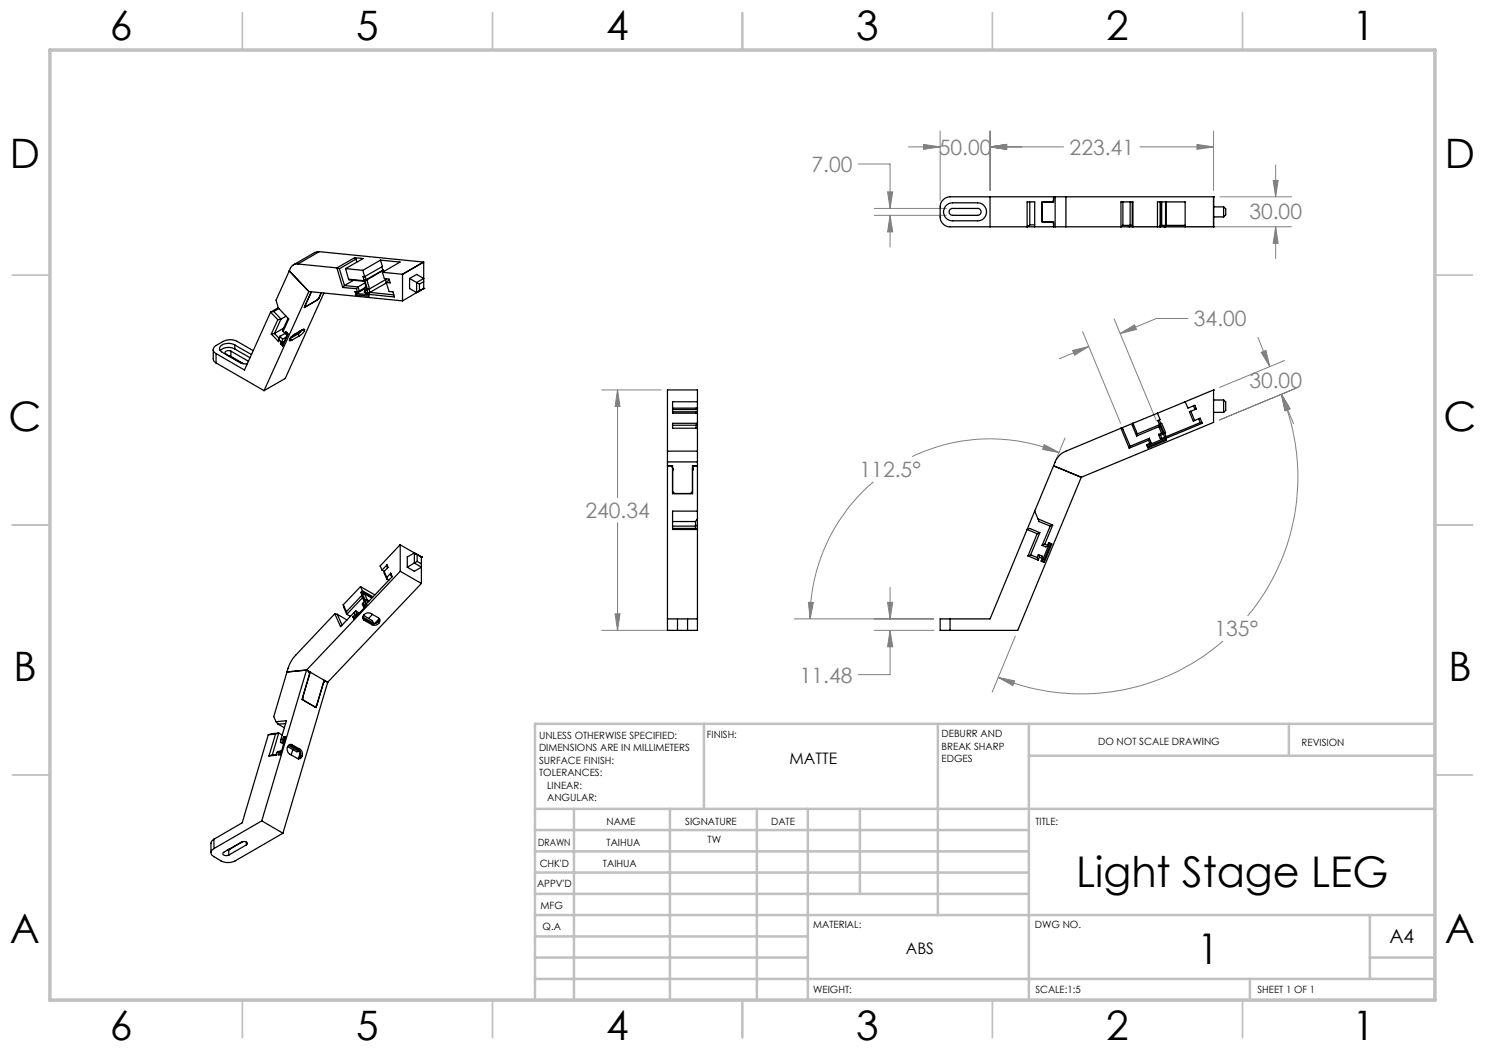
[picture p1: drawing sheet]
<svg xmlns="http://www.w3.org/2000/svg" width="297mm" height="210mm" viewBox="0 0 297 210" stroke-linecap="round" stroke-linejoin="round" font-family="sans-serif">
<g fill="none" stroke="#808080" stroke-width=".2">
<path d="M171.7 32.8h6.3v8.9M177.5 38.4h1l-.5 3.3zM181.7 29.4h6.3M184.7 28.9l3.3 .5-3.3 .5zM188 26.2v13.9M198 29.4l3.3-.5v1zM198 26.2v11.9M198 29.4h14.7M228 29.4h14.7M239.4 28.9l3.3 .5-3.3 .5zM242.7 26.2v11.9M244 39.4h14.3"/>
<path d="M254.6 36.1h1l-.5 3.3zM255.1 33v6.4M174.8 41.7h14.5M174.8 43.1h14.5M178 43.1l.5 3.3h-1zM178 43.1v6.3M225.5 45.4h32.8M255.1 45.4l.5 3.3h-1zM255.1 45.4v6.3M120.3 78h11.9M123.5 78l.5 3.3h-1zM123.5 78v21.5"/>
<path d="M214.5 70.1l3.2-.8-2.8 1.7zM216.5 66.3l7.6 18.4M217.7 69.3l-5.8 2.4M222.8 63.8l8.5 20.4M224 66.7l2.9-1.7 .4 .9zM237.6 63.7h-6.4l-7.2 3M251.6 67.4l2.4 5.9M252.2 70.5l1-.4 .8 3.2zM256.3 78.9l1.7 2.8-.9 .4zM256.3 78.9l1.6 2.9-.9 .4zM256.3 78.9a43.3 43.3 0 0 1-6.8 44.3M256.3 78.9l2.4 5.8"/>
<path d="M256.9 72.1l-13 5.4M259.2 77.6l-15.3 6.4M174.7 96.4a36 36 0 0 0-12.7 27.4M208.8 88.9l3 1.6-3.3-.6zM211.8 90.5a35.9 35.9 0 0 0-29.4 .8M213 87.6l-1.8 4.4M123.5 104.6v21.5M178 117.4v6.4M120.3 126.1h13.9M123 122.8h1l-.5 3.3zM158.9 123.8h27.9M161.7 120.5h1l-.7 3.3z"/>
<path d="M174.8 126.1h12M177.5 120.5h1l-.5 3.3zM178 126.1l.5 3.3h-1zM178 126.1v8.8h-6.3M199.7 135.5l3.2 .7-.3 .9zM203.1 127.2l-4.7 11.2M244.6 128.2a43.4 43.4 0 0 1-44.9 7.3"/>
</g>
<g fill="none" stroke="#c0c0c0" stroke-width=".35">
<path d="M48.5 2.5v7.5M98.5 2.5v7.5M148.5 2.5v7.5M198.5 2.5v7.5M248.5 2.5v7.5M2.5 55h7.5M287 55h7.5M2.5 105h7.5M287 105h7.5M2.5 155h7.5M287 155h7.5M48.5 200v7.5"/>
<path d="M98.5 200v7.5M148.5 200v7.5M198.5 200v7.5M248.5 200v7.5"/>
</g>
<g fill="none" stroke="#c0c0c0" stroke-width=".5">
<path d="M140.8 144.8v17M187.6 144.8v38.2M205.8 144.8v55.2M205.8 151.2h81.2M257.8 144.8v6.4M287 144.8h-180v55.2M107 161.8h180M107 178.8h98.8M107 174.5h98.8M107 170.3h98.8M107 166h98.8M114.8 161.8v38.2"/>
<path d="M134 161.8v38.2M151.4 161.8v38.2M161.6 161.8v38.2M172 161.8v17M107 195.8h180M107 191.5h54.6M107 187.3h54.6M107 183h180M250 195.8v4.2M274 191.5h13M274 183v12.8"/>
</g>
<path d="M10 10h277v190h-277z" fill="none" stroke="#c0c0c0" stroke-width=".7"/>
<path d="M177.5 120.5h1l-.5 3.3zM178 126.1l.5 3.3h-1zM252.2 70.5l1-.4 .8 3.2zM256.3 78.9l1.7 2.8-.9 .4zM199.7 135.5l3.2 .7-.3 .9zM256.3 78.9l1.6 2.9-.9 .4zM208.8 88.9l3 1.6-3.3-.6zM161.7 120.5h1l-.7 3.3zM214.5 70.1l3.2-.8-2.8 1.7zM224 66.7l2.9-1.7 .4 .9zM255.1 45.4l.5 3.3h-1zM254.6 36.1h1l-.5 3.3zM198 29.4l3.3-.5v1zM184.7 28.9l3.3 .5-3.3 .5zM177.5 38.4h1l-.5 3.3zM178 43.1l.5 3.3h-1zM239.4 28.9l3.3 .5-3.3 .5zM198 29.4l3.3-.5v1zM123.5 78l.5 3.3h-1zM123 122.8h1l-.5 3.3z" fill="#808080"/>
<g fill="none" stroke="#000" stroke-width=".25">
<path d="M198 39.4v6M210.7 39.4v1h-2.3v4h2.3v1M210.7 40l-.2 .4M211 39.4h-21a2.04 2.04 0 0 0-2 2v2a1.97 1.97 0 0 0 2 2h21M211 39.4h2.2M211 39.4v6M213.2 39.4h29.5M213.2 39.4v6M242.7 39.4h.1M242.7 39.4v6M57.9 54.2l3.9 4.1M57.9 54.2l-2.7 5.8 .5 1.6 2 2.2-1.1 2.5"/>
<path d="M59.6 52.8a1.56 1.56 0 0 0-1.7 1.4M59.6 52.8l7.8 .8M61.8 58.3l-9 19.8M61.8 58.3l18.7 1.9M63.6 59.8l.1 .1M63.7 59.9l-2.8 1.6 1.4-3.1-1.3 2.8M63.9 50.3l-1 .2-4.2 2.5M63.9 50.3l-4.3 2.5M63.9 50.3l20.8 2.1M64.2 58.6l-.4 1-.4 .4-2.3 1.3-.1-.1M64.3 58.6l-.6 1.3M64.8 58.6l-7.8 17.1-4.2 2.4"/>
<path d="M67.4 53.6l1.1 3.9M67.4 53.6l.5 .2M67.9 53.8l1 3.3M68.5 57.5l2.8 .2M68.9 57.1l-.4 .4M68.9 57.1l2.7 .3M69.1 53.7l3.5 .4M69.1 53.7l.6 2.1M69.7 55.8l3.1 .4 .6 1.7M69.7 55.8l.1 .2 3.1 .3M70.7 56l-1.8 1.1M70.9 51.5l1.7 .2-3.5 2"/>
<path d="M70.9 51.5l-3.5 2.1M70.9 51.5l.3 .3M71 58.3l.5 .1M71 58.3l.2 .7M71 58.3l.6 .2M71.2 51.8l.2 .6M71.2 51.8l-3.3 2M71.3 57.7l.2 .7M71.3 58.7l2.4 .2M71.3 58.7l-.1 .3M71.5 58.4h.1M71.6 57.4l-.3 .3"/>
<path d="M71.6 57.4l.3 .8M71.6 58.5l-.3 .2M71.6 58.4v.1M71.9 58.2l-.3 .2M72.6 54.1l.3 1.2M72.8 56h.2M72.9 55.3h-.3l.2 .7M72.9 57.5h.4M72.9 57.5l.1 .4M72.9 57.6l-1 .6M73 56l.5 1.9M73 57.7l-1.4 .8"/>
<path d="M73 57.9l.4 .1M73 57.9l.2 .7M73 56.6l-1.4 .8M73 58.1l-.2 .3 .4 .2M73 55.3l.2 .6M73.2 58.6h.4M73.2 58.6l.5 .1M73.2 57.4l-.3 .1M73.2 55.9l-.4 .1M73.4 57.9h.1M73.4 56l.5 1.8M73.4 56h-.4"/>
<path d="M73.4 58l.2 .6M73.4 57.9v.1M73.6 58.6l.1 .2M73.7 58.9l.1 .3-2.6-.2M73.7 58.8v.1M73.8 57.8l.2 .7M73.9 57.8l-.4 .1M74 58.5l-.3 .3M74 58.5l4.8 .5M76.1 52l3.9 .4-3.5 2.1M76.1 52l-3.5 2.1M76.1 52l.4 1.3-3.6 2"/>
<path d="M76.4 53.4l.2 .6M76.5 54.5l.4 1.2 .9 .1 .2 .8-.7-.1M76.5 54.5l4 .3M76.6 54h.1M76.6 54l-3.4 1.9M76.7 54l.1 .3M76.7 54l-3.3 2M77.1 55.9l.2 .5M77.2 55.8v.1l-3.3 1.9M77.3 56.5l.5 1.8 .8 .1 .3 1-5.2-.5M77.3 56.6l-3.3 1.9M77.9 56l-.6 .5"/>
<path d="M80.5 54.8v.1M80.5 54.9v5.3M81.9 55.7l1.4-.8 1.4 .8-1.4 .8M81.9 55.7v2l1.4 .8M81.9 55.7l1.4 .8M83.3 56.5l.6 .3M83.3 56.5v2M83.9 56.8v1.4l-.6 .3M84.7 52.4l-4.2 2.4M84.7 52.4h.1M84.7 57.7h.1M84.7 52.4l-4.2 2.5"/>
<path d="M84.7 57.7l-4.2 2.5M84.7 52.4v5.3M84.7 56.3l-.8 .5M84.7 57.7l-1.4 .8M189.1 41.2l.8-.5 .6-.1h5a1.8 1.8 0 0 1 1.8 1.8 1.8 1.8 0 0 1-1.8 1.8h-5a1.78 1.78 0 0 1-1.6-1 1.78 1.78 0 0 1 .2-2zM190 41.9l.3-.2h5.2a.69 .69 0 0 1 .7 .7 .69 .69 0 0 1-.7 .7h-5a.68 .68 0 0 1-.6-.4 .68 .68 0 0 1 .1-.8zM206 45l-.6 .4v-5h1.5v5M206 40.4v4.6M206 45h.9M208.4 43.9l.2 .5M208.6 40.4l-.2 .4M209.5 44.4h.1"/>
<path d="M209.5 40.4h.1M210.5 44.4l.2 .4M211 45.4h2.2M213.2 45.4h29.5M224.6 45.1l-.4 .3v-5h2.4v5l-.2-.3M224.6 45.1h1.8M224.6 40.4v4.7M226 40.4v4.7l-.2 .3M226.4 40.4v4.7M231.5 45.4v-5h5.5v5M232 40.4v5M232 45.1h.2"/>
<path d="M232.2 40.4v4.7M232.2 45.1l-.2 .1M232.3 45.1h4.7M232.3 40.4v4.7M232.3 45.1l-.2 .3M233.1 40.4v4.7l-.3 .3M233.1 45.3v.1M233.1 45.3l-.2 .1M233.2 40.4v4.7l-.1 .2M242.7 45.4h.1M242.7 41.4h2M242.7 43.4h2"/>
<path d="M244.7 41.4v2M244.7 41.4l.4 .4v1.2l-.4 .4M42.7 69.9v2.1l.5 .6M43.2 72.6l9.6 5.5M43.2 70.7v1.9M45.9 71.2l.3 .1M46.2 70.2a.67 .67 0 0 0-.7-.1 .67 .67 0 0 0-.5 .6l3.4 2M46.2 70.2l3.5 2M46.2 70.2v1.1M46.2 71.3l2.5 1.4M47 69a2.38 2.38 0 0 0-3 .5 .76 .76 0 0 0 .4 .9l3.5 2.1 .7 .2 .8 .1M47 69.8a2.52 2.52 0 0 0-3 .3"/>
<path d="M47 69l3.3 1.9M47 69.8l3 1.7M47 69v.8M50.6 70.1l-3.2-1.8a3 3 0 0 0-2.8 0l-1.4 .8a.87 .87 0 0 0-.5 .8 .87 .87 0 0 0 .5 .8M54.1 62.4l-5.2 11.6-5.7-3.3M54.1 62.4l1.5 1.6M54.3 66.8l1.4 1.5M54.8 62.3l-.7 .1M54.8 62.3l1.4 1.5M54.9 66.7l-.6 .1M54.9 66.7l.9 1M55.6 64l-1.3 2.8"/>
<path d="M55.6 61.6l-1.5 .8M55.8 61.7l-1 .6M55.8 67.7l-.1 .6M55.8 68l-.1 .3M55.8 68l.4 .4M56 67.3l-.2 .7M56 67.3l.5 .5M56 67.3l-.2 .4M56.1 68.7l.4 .5M56.1 68.7l.3 .1M56.2 63.8l-.6 .2M56.2 63.8l-1.3 2.9"/>
<path d="M56.2 68.4l-.1 .3M56.4 68.3l-.2 .1M56.4 68.3l.1 .1M56.5 68.4l-.1 .4M56.5 67.8l-.1 .5M56.6 66.3l.4 .4M56.7 68.6l-.3 .2M56.7 65.6l-1.8 1.1M56.9 68.2l-.4 .2M57 66.7l.2-.4 .4 .5-1.1 2.4M57 66.7h.3M57 66.7l-1 .6"/>
<path d="M57.2 63.2l-1 .6M57.3 67.4l-.8 .4M57.4 66.6l-.1 .1M57.5 66.6l-.2 .1M57.5 66.7l-1 2.5M57.6 63.7l-1.1 2.4 .1 .2M59.6 66.8l-1.6 .9 .3 .3M59.6 66.8l.3 .4M59.9 66.3v.2M59.9 67.2l-1.6 .8M59.9 66.5l-1.7 1M60 66.2l-.1 .3"/>
<path d="M60.1 66.1l-.2 .4M60.5 66l.4-.1v.2M60.5 66l-1.8 .9-.5 .5a.47 .47 0 0 0-.2 .8l.3-.2M60.5 66l-.9 .8M60.6 65.9l.3 .2M60.9 66.1l-.4 .6-.6 .5M61 61.2h.1M242.7 78h.1M242.7 78v6.5l-26.4 11M242.7 78l-11.2 4.6M133.5 92.4v33.7h2M133.5 90.2v2.2"/>
<path d="M133.5 90.2v-12.2h6v12.2M133.5 93.2h1v5.5h4v-5.5h1M133.5 92.4h6M133.5 90.2h6M134.1 93.2l.4 .3M134.5 94h.1M134.5 93.8h.1M134.5 98.3l.4 .4M134.5 85h4.7M134.5 81.6h5M134.5 81.9h4.7M134.5 82.4h4.7"/>
<path d="M134.9 98.7h3.2M134.9 98.7h.1M138.1 98.7h.1M138.5 94h.1M138.5 93.8h.1M138.5 98.3l-.4 .4M138.9 93.2l-.4 .3M139.2 85l.3-.3h-5v.9h5M139.2 81.6v.3M139.2 82.4v.2M139.2 85v.6M139.5 92.4v33.7h-2"/>
<path d="M139.5 90.2v2.2M139.5 80.4h-5v2.2h5M139.5 81.8l-.3 .1M139.5 82.3l-.3 .1M210.7 93.2l5.6 2.3M210.7 93.2l-12.7 30.6h-8M216.3 95.5l-12.7 30.6h-13.6M224.2 85.6l-11 4.6a4.1 4.1 0 0 0-2.5 3M224.2 85.6l1.6 4M224.2 85.6l.4 .2 1.4 3.4M226 89.2l-.2 .4M227.5 86.8l-.2 .4"/>
<path d="M227.5 86.8l-.9-2.1-.2 .3 .9 2.2M229.7 88l.3 .7M229.7 88l-3.9 1.6M229.9 87.7l-.2 .3M229.9 87.7l.3 .8-.1 .3M229.9 87.7l-3.9 1.5M230 88.7l.1 .1M230 88.9l-.6 .2M230.1 88.8l-.1 .1M231.5 82.6l.5 1.3-.4 .2 .3 .8 .2-.1M231.5 82.6l-7.3 3M231.7 86.9l.4 .8 .2 .1"/>
<path d="M231.7 86.9l.4 .2M231.8 85.3l-4.5 1.9M231.8 85.3l.5 1.3M231.8 84l.4 .7M231.9 84.9l-4.4 1.9M231.9 84.9l-.1 .4M231.9 84.9l.8 1.8M232.1 84.8l.2-.1 .8 1.8-.3 .1M232.1 84.8l.7 1.8M232.1 87.1l.3 .6M232.3 86.6l.4 .2M232.3 86.6l-.6 .3"/>
<path d="M232.3 87.8l.1 .1M232.4 87.7l-.1 .1M232.4 87.9l-2.4 1M232.7 86.7v.1M232.7 86.8l.2 .6M232.7 86.8l-.6 .3M232.8 86.6l-.1 .1M232.9 86.6l.3 .7M232.9 87.4l.2 .2M232.9 87.4l-.5 .3M233.1 87.6l-.7 .3M233.1 87.7l.2 .3-3.7 1.6-.3-.6 .7-.3"/>
<path d="M233.1 87.6v.1M233.2 87.9l-3.7 1.5M233.2 87.3l-.1 .3M237 80.4l.6 1.2 1.4-.5 .3 .7-1.1 .5M238.2 82.3l.7 1.8M238.2 82.3l-.3 .1 .8 1.8 .2-.1M238.7 81.2l.3 .7M238.9 84.1l1.1-.5 .5 1.1M239.7 83.8l.4 .7M240.1 84.5l.4 .2M240.1 84.5l-6.9 2.8M240.5 84.7l-7.4 3"/>
<path d="M242.7 80h2M242.7 82.5h2M244.7 80v2.5M244.7 80l.4 .4v1.7l-.4 .4M72.1 117.3l.4 .9M72.1 117.3l-3.4 3.7M72.1 117.3l2.9 1.7M72.2 118.5l.2 .5 .1-.2M72.4 119.1l.5 1.1M72.4 119.1l-3.1 3.2M72.4 119.1l.1 .4M72.5 118.8l.6 1.2"/>
<path d="M72.5 118.2l-.3 .3M72.5 119.5l.3 .8M72.5 119.5l-3.1 3.4M72.5 118.2l2.1 1.2M72.6 118.4l.1 .4M72.6 118.4l-.4 .1M72.6 118.4l1.9 1.1M72.9 118.8l.5 1.2M72.9 118.8h-.4M72.9 118.8l1.5 .8M73.4 120h-.3M73.4 120l.4 .2"/>
<path d="M76.4 114l.4 .3M76.8 114.3l.6 1.2M76.8 114.3v.3l.6 1.2M77.4 115.8l.4 .3M77.4 115.5v.3M77.4 113l.2 .5-.8 .8M77.4 113l-1 1M77.4 113l.1 .6M78.1 114.6l.4 .7-5.2 5.5M78.1 114.6l-.7 .9M78.1 114.6l.3 .8M80 109l-4 4.2 .4 .8"/>
<path d="M80 109v5.3M80 114.3l-18.7 19.7M80 114.3l4.3 2.4M80 109l4.3 2.4M82.9 110.6l-1.4 .8v2M82.9 112.6l1.4 .8-1.4 .9-1.4-.9M82.9 110.6v2M82.9 110.6l.5 .3M82.9 112.6l-1.4 .8M83.4 112.3l.9 .5M83.4 112.3l-.5 .3M83.4 110.9v1.4"/>
<path d="M83.4 110.9l.9 .5M84.3 111.4h.1M84.3 116.7l-18.8 19.7M84.3 111.4v5.3M134.5 105.7h4.6M134.5 104.3h4.6M139.1 104.3v1.4M139.5 102.2h-5v3.7h5l-.4-.2M139.5 103.8l-.4 .5M139.5 105l-.4 .2h-4.6M205.6 111.2l2 .8M206.1 111l-.5 .2"/>
<path d="M206.1 111l1.3 .5M206.9 102.2l.7 1.6M207.4 106.7l-1.8 4.5M207.4 111.5l.2 .5M207.6 103.8l2.9 1.2M207.6 103.8l.2 .5 2.2 .9M207.7 110.9l-.3 .6M207.7 110.9l.2 .5M207.7 110.9l.7 .3 .2 .4M207.9 111.4l-.3 .6M207.9 111.4l.6 .3M208 106.5l-2-.8-.6 .2 2 .8"/>
<path d="M208 106.5l-.6 .2M208 106.5l-1.9 4.5M208.4 109.1l.8 .3 .4-.2M208.6 111.6v.2M208.6 111.6l-.1 .1M208.6 111.8l-.2 .5M209 108.9l.5 .2M209 108.9l-.6 .2M209.5 109.1l.2-.6 .7 .3-1.6 3.7-.6-.3 .3-.5M209.5 109.1l.1 .1M209.7 109.2h-.1M209.7 109.2l-1.1 2.6"/>
<path d="M209.9 108.6l-.2 .6M210 105.2l-1.6 3.9M210.2 108.7l-1.5 3.7M210.5 105l-1.5 3.9M210.5 105l-.5 .2M57.4 134.4l-2.6 8.9 .4 1M60.5 139.5l.2 .5M61.3 134l-8.9 30.2M61.3 134l.4 .3 .2 .5M61.3 134l-3.9 .4M61.3 134l.8 .4M62.1 134.4l2.7 1.7"/>
<path d="M62.1 134.4l-1.7 5.5 2.8 1.6 1.6-5.4M62.1 134.4l-.3 .1M64.7 136.4h.1M64.8 136.1l.7 .3M65.1 136.2l-.4 .2M65.1 136.2l.4 .2M65.1 136.2l-.3 .1M65.5 136.4l-8.9 30.2M67 122.8l-7.8 8.2a7.3 7.3 0 0 0-1.8 3.4M67 122.8l.5 .1M67.5 122.9l.9 2.1M67.5 122.9l1.9 1.1"/>
<path d="M68.7 121l.6 1.3M68.7 121l.7 1.9M69.3 122.3l.1 .6M69.4 122.9l.7 .4M70.6 123.4l.2 .2M70.8 123.6h.1M70.8 122.5l-2.7 2.8-1.1-2.5M70.8 122.5l.2 .4M71 122.9l-.4 .5M71 122.9h.2M71.2 122.2l.2 .6M71.2 122.2l-.4 .3"/>
<path d="M71.2 122.2l.7 .4M71.2 122.9v.2M71.2 123.1l-.4 .5M71.2 123.1h.1M71.4 122.8l.2 .1M71.4 122.8l-.2 .1M72.5 123.6l.2 .1M72.5 120.7l.2 .4M72.5 120.7v.1l.2 .5M72.6 123.4l2.1 1.3M72.7 121.1v.2M72.7 121.3l.2 .2"/>
<path d="M72.7 123.7l.1 .4M72.7 123.1l1.8 1 .2 .6M72.7 123.7l1.6 .9M72.7 121.3h.2M72.7 121.3h.1M72.8 124.1a.92 .92 0 0 1 0-1.2 .92 .92 0 0 1 1-.3l1.9 1a.69 .69 0 0 1 0 1.1M72.8 124.1l1.6 .8M72.9 121.3h.1M72.9 120.2l.1 .1M73 120.3l.1 .3M73 120.3l-.5 .4M73.1 120l-.2 .2"/>
<path d="M73.1 120.6l-.4 .5M73.1 120.6l.2 .2M73.3 120.8l.1 .2-2.6 2.8-.2-.4M73.3 120.9l-.4 .4M73.3 120.1l-.4 .1M73.3 120.1l.2 .4M73.3 120.1l.4 .2M74.3 124.6l.1 .3M74.5 122.9l-.8 .8M74.7 124.7v.1M75.6 124.3a1.09 1.09 0 0 1-1.3 .3M75.6 124.3l.1 .4"/>
<path d="M75.7 124.7a1.09 1.09 0 0 1-1.3 .2M75.8 123.7l-.2 .6M75.8 123.9l-.8 .8M75.8 123.7l-.9 1M133.5 123.8h2M135.5 126.1h2M135.5 123.8h2M135.5 123.8v2.3M137.5 123.8h2M137.5 123.8v2.3M190 123.8h-2v2.3h2M190 123.8v2.3"/>
<path d="M53.7 147l-5.3 17.6-5.6 3.2M54.5 151l-.7 .2M55.1 146.8l-1.4 .2M55.1 146.8l-1.3 4.4M55.2 144.3l2.1-.2-1.1 3.8M55.2 144.3l.4 .5M55.3 150.9l-.8 .1M55.4 150.5l-.2 .6-1.4 .1M55.6 144.8l1.3 .7M55.7 146.6l-.6 .2M55.7 146.6l-1.2 4.4M55.7 146.6l.7 .4"/>
<path d="M55.7 146.6l-2 .4M55.8 150.5h-.4M56 150.4l.1 .1M56 150.4l-.2 .1M56.1 150.2l.2 .2M56.1 150.2l-.1 .2M56.1 150.2l-.6 .1-.1 .2M56.1 150.5l-.1 .4M56.1 150.5l.1 .1M56.1 148.5l.6 .3M56.2 147.9l-.1 .6M56.6 147.9h-.4"/>
<path d="M56.6 147.9l.1 .1M56.6 148.4l.2 .1M56.6 148.4l-.5 .1M56.7 148l-.1 .4M56.7 147.3h.5l-1.1 3.6-.5 .1 .2-.5M56.7 147.3l-.1 .6M56.7 147.3l.3 .1M56.8 147.9l.1 .1M56.8 147.9l-.1 .1M57 147.4l-.2 .5M57 147.4l.1 .1M57.1 144.7l-1.5 .1"/>
<path d="M57.5 149.3l1.8 1h.6M57.7 149.1l2.2 1.2M57.9 148.9l.2 .1M58.1 149l1.6 .9M58.5 149a.92 .92 0 0 0-1.1 .4 .92 .92 0 0 0 .2 1.2l1.9 1.1a.64 .64 0 0 0 .9-.5M58.5 149l1.5 .9M58.5 149h-.4M58.6 149.9l-.4 1.1M59.7 149.9a1.26 1.26 0 0 1 .4 1.3M60 150.2l-.1 .1M60 149.9a1.17 1.17 0 0 1 .4 1.3M60 149.9h-.3"/>
<path d="M60.1 150.4l-.4 1.4M60.1 151.2l-.4 .6M60.1 150.6l-.3 1.1M60.4 151.2h-.3M60.7 140h.1M60.7 140l2.2 1.3M62.9 141.3h.1M63.3 141.1l-.4 .2M42.8 167.8l-.6 .6v2.1M42.8 167.8v1.9M45.8 170l-.4 .1M45.8 170v1"/>
<path d="M46 169.8l-.2 .1M48.6 168.3l-2.8 1.7M49.3 169l.1-.1a.67 .67 0 0 0-.4-.6 .67 .67 0 0 0-.7 .1l-3.5 2.1a.31 .31 0 0 0-.1 .5l.4 .1 .7-.1M49.3 169l-3.5 2M49.3 168.4v.6M52.4 164.2l4.2 2.4M52.4 164.2l-9.6 5.5M56.6 166.6l-9.6 5.6a3.3 3.3 0 0 1-2.8 0l-1.4-.9a.85 .85 0 0 1-.6-.8 .85 .85 0 0 1 .6-.8"/>
</g>
<g font-size="8.5">
<text x="215.2" y="177.4">Light Stage LEG</text>
<text x="239.5" y="192.7">1</text>
</g>
<g font-size="8.1">
<text x="22" y="8">6</text>
<text x="71.2" y="8">5</text>
<text x="121.2" y="8">4</text>
<text x="171.3" y="8">3</text>
<text x="221.3" y="8">2</text>
<text x="270.5" y="8">1</text>
<text x="2" y="33.6">D</text>
<text x="289" y="33.6">D</text>
<text x="1.7" y="86.1">C</text>
<text x="288.7" y="86.1">C</text>
<text x="2.7" y="136.1">B</text>
<text x="289.7" y="136.1">B</text>
<text x="2" y="188.6">A</text>
<text x="289" y="188.6">A</text>
<text x="22" y="208">6</text>
<text x="71.2" y="208">5</text>
<text x="121.2" y="208">4</text>
<text x="171.3" y="208">3</text>
<text x="221.3" y="208">2</text>
<text x="270.5" y="208">1</text>
</g>
<g font-size="4.2" fill="#808080">
<text x="162.3" y="34.4">7.00</text>
<text x="187.8" y="31">50.00</text>
<text x="213.9" y="31">223.41</text>
<text x="249.9" y="43.9">30.00</text>
<text x="238.8" y="65.3">34.00</text>
<text x="249.9" y="77.7">30.00</text>
<text x="171.9" y="95.4">112.5°</text>
<text x="117.1" y="103.6">240.34</text>
<text x="242.9" y="127.3">135°</text>
<text x="160" y="136.5">11.48</text>
</g>
<text font-size="3.9" x="277.9" y="188.5">A4</text>
<g font-size="3.2">
<text x="157.9" y="152.9">MATTE</text>
<text x="181.2" y="190.9">ABS</text>
</g>
<g font-size="2">
<text x="107.8" y="147.8">UNLESS OTHERWISE SPECIFIED:</text>
<text x="141.4" y="147.6">FINISH:</text>
<text x="188.3" y="147.5">DEBURR AND</text>
<text x="188.3" y="150">BREAK SHARP</text>
<text x="219.6" y="149">DO NOT SCALE DRAWING</text>
<text x="260.3" y="149.2">REVISION</text>
<text x="107.8" y="150.3">DIMENSIONS ARE IN MILLIMETERS</text>
<text x="107.8" y="152.8">SURFACE FINISH:</text>
<text x="107.8" y="155.3">TOLERANCES:</text>
<text x="188.3" y="152.5">EDGES</text>
<text x="109.4" y="157.8">LINEAR:</text>
<text x="109.4" y="160.3">ANGULAR:</text>
<text x="121.3" y="165">NAME</text>
<text x="137" y="164.9">SIGNATURE</text>
<text x="154.2" y="164.9">DATE</text>
<text x="207.1" y="164.9">TITLE:</text>
<text x="107.6" y="169.1">DRAWN</text>
<text x="107.9" y="173.3">CHK'D</text>
<text x="120.6" y="173.3">TAIHUA</text>
<text x="121.3" y="169.1">TAIHUA</text>
<text x="141.5" y="168.6">TW</text>
<text x="107.4" y="177.4">APPV'D</text>
<text x="108.1" y="181.8">MFG</text>
<text x="108.5" y="186">Q.A</text>
<text x="162.6" y="185.5">MATERIAL:</text>
<text x="207" y="185.5">DWG NO.</text>
<text x="162.6" y="198.5">WEIGHT:</text>
<text x="207.1" y="198.6">SCALE:1:5</text>
<text x="251.5" y="198.6">SHEET 1 OF 1</text>
</g>
</svg>
